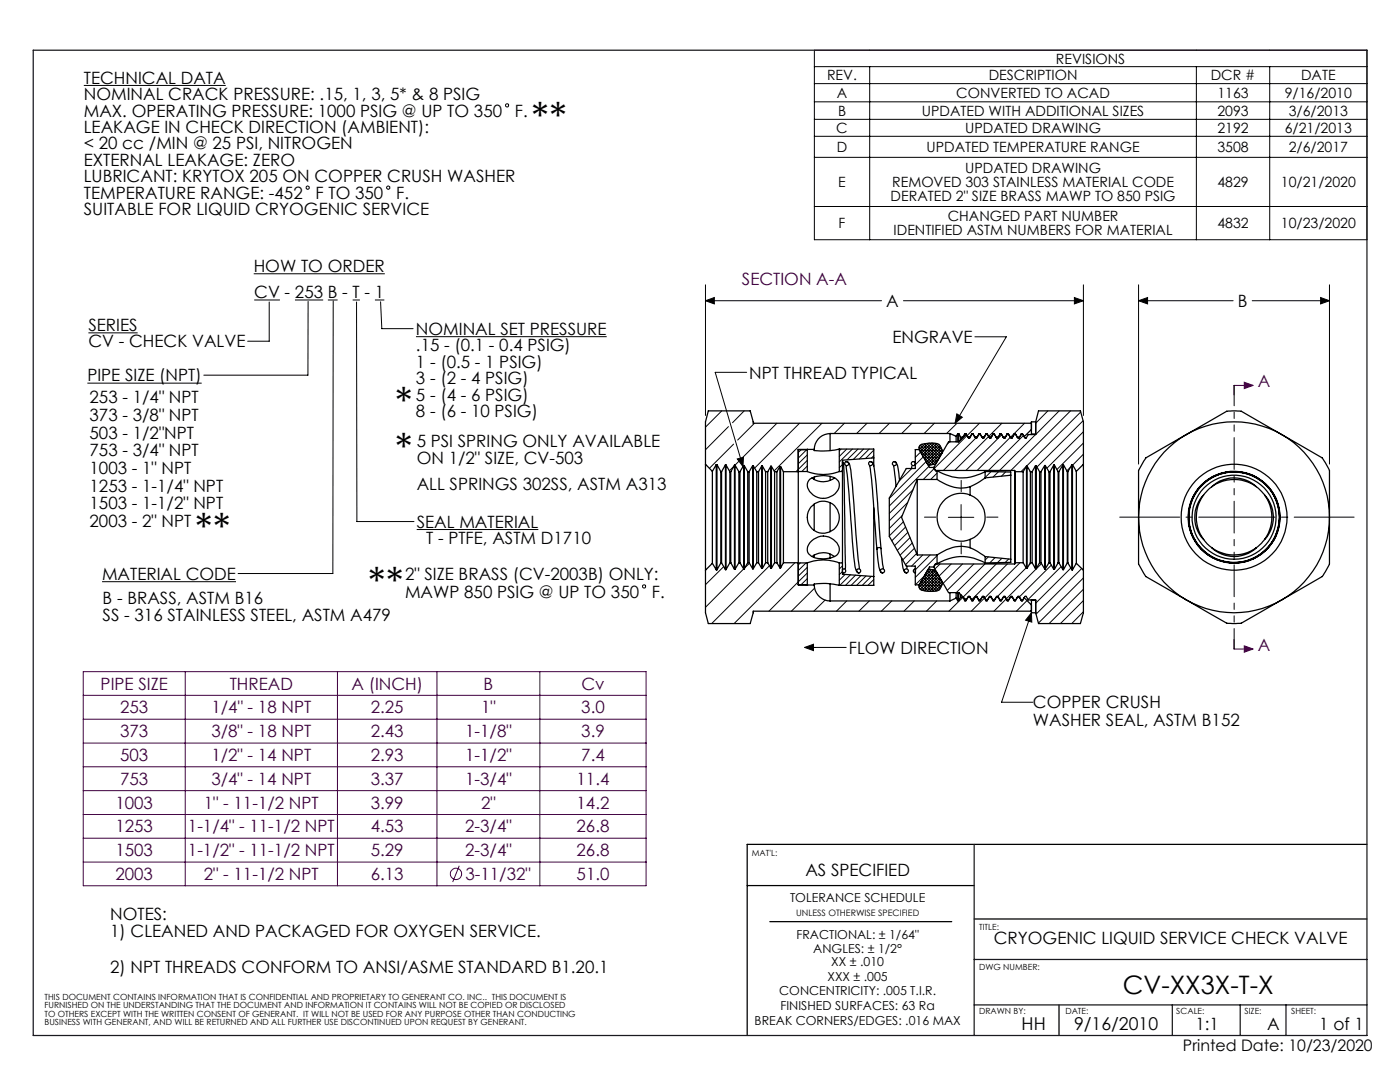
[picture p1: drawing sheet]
<svg xmlns="http://www.w3.org/2000/svg" width="279mm" height="216mm" viewBox="0 0 279 216" stroke-linecap="round" stroke-linejoin="round" font-family="sans-serif">
<g fill="none" stroke="#000" stroke-width=".2">
<path d="M16.7 17.1h28.4M162.5 10h110.3v37.8h-110.3zM162.5 13.3h110.3M162.5 16.7h110.3M173.6 13.3v34.5M238.8 13.3v34.5M253.4 13.3v34.5M162.5 20.3h110.3M162.5 23.8h110.3M162.5 27.2h110.3M162.5 31.4h110.3M50.6 54.6h26.2"/>
<path d="M50.7 59.9h5.2M58.9 59.9h5.6M65.4 59.9h2M70.4 59.9h1.4M74.8 59.9h1.9M140.8 56.8v26.1M162.5 41.2h110.3M214.4 59.4l1.8 .6-1.8 .6zM216.2 56.8v26.1M227.2 56.8v35.8M263.6 59.4l1.7 .6-1.7 .6zM265.3 56.8v35.8"/>
<path d="M17.4 76.5h22.8M17.6 66.4h9.9M53.7 60.3v7.8h-4.3M61.5 60.1v14.8h-20.8M66.5 60l-.1 54.4h-18.9M71.2 60.3v43.8h11.4M76 60.2l.2 5.4h6.2M83 67.2h38.1M140.8 60l1.8-.6v1.2zM140.8 60h35.1M149 74.3h-6.3l5.6 18.8M180.3 60h35.9"/>
<path d="M194.6 67.2h6.2l-10.2 17.3M227.2 60l1.8-.6v1.2zM227.2 60h18.9M249.9 60h15.4M147.1 91.6l1.3-.4-.1 1.9zM191 82.6l1.1 .7-1.5 1.2zM20.4 116.1h26.7M83.2 105.7h24.2M189.3 103.2h5M191.8 100.7v5.1M160.6 129.2l1.7-.6v1.2zM160.6 129.2h8.3"/>
<path d="M205.8 122.3l.1 1.8-1.2-.3zM205.8 122.3l-5.9 17.8h6.2"/>
<circle cx="61.4" cy="37.4" r=".32"/>
<circle cx="77.5" cy="37.4" r=".32"/>
<circle cx="101.2" cy="21" r=".32"/>
<circle cx="128.6" cy="117" r=".32"/>
</g>
<g fill="none" stroke="#400040" stroke-width=".2">
<path d="M248.3 76.3l1.8 .6-1.8 .6zM250.1 76.9h-3.8v1.9M16.6 134h112.3v42.7h-112.3zM16.6 138.7h112.3M37 134v42.7M67.3 134v42.7M87.2 134v42.7M107.7 134v42.7M246.3 127.6v1.9h3.8M248.3 128.9l1.8 .6-1.8 .6zM16.6 143.5h112.3M16.6 148.3h112.3"/>
<path d="M16.6 153h112.3M16.6 157.8h112.3M16.6 162.5h112.3M16.6 167.3h112.3M16.6 172h112.3M91.7 172.8l-1.4 3.2"/>
<circle cx="91" cy="174.4" r="1.14"/>
</g>
<path d="M191.8 98.1v-2.2M186.7 103.2h-2.2M191.8 108.3v2.2M196.9 103.2h2.3" fill="none" stroke="#000" stroke-width=".2" stroke-dasharray="15.2 1.3 1.3 1.3"/>
<path d="M223.5 103.2h46.7" fill="none" stroke="#000" stroke-width=".2" stroke-dasharray="15.2 1.3 1.3 1.3" stroke-dashoffset="3.3"/>
<path d="M246.3 76.9v52.6" fill="none" stroke="#000" stroke-width=".2" stroke-dasharray="6.3 1.3 1.3 1.3 1.3 1.3" stroke-dashoffset="2.3"/>
<path d="M149.1 176.7h45.3M272.8 168.5h-123.7v38.1M153.6 183.9h36.3M194.4 183.4h78.4M211.3 200.5v6.1" fill="none" stroke="#000" stroke-width=".25"/>
<path d="M6.6 10h266.2v196.6h-266.2zM194.4 168.5v38.1M194.4 191.5h78.4M194.4 200.5h78.4M234 200.5v6.1M247.5 200.5v6.1M256.6 200.5v6.1" fill="none" stroke="#191924" stroke-width=".25"/>
<path d="M147.1 91.6l1.3-.4-.1 1.9zM191 82.6l1.1 .7-1.5 1.2zM160.6 129.2l1.7-.6v1.2zM205.8 122.3l.1 1.8-1.2-.3z" fill="#000"/>
<path d="M248.3 76.3l1.8 .6-1.8 .6zM248.3 128.9l1.8 .6-1.8 .6z" fill="#400040"/>
<path d="M227.2 60l1.8-.6v1.2zM263.6 59.4l1.7 .6-1.7 .6zM140.8 60l1.8-.6v1.2zM214.4 59.4l1.8 .6-1.8 .6z" fill="#000"/>
<g fill="none" stroke="#000" stroke-width=".25">
<path d="M140.8 92.6v21.2M140.8 92.6l1.4 1.5M142.2 94.1v18.3M142.9 92.7v21M142.9 92.7h.2M142.9 92.7l-.7 1.4M143.1 92.7v21M143.1 92.7l.8 1.4M143.9 94.1v18.2M143.9 94.1h.1M144 94.1v18.2M144.8 92.7v21"/>
<path d="M144.8 92.7l-.8 1.4M144.8 92.7l.1 .1M144.9 92.8v20.9M144.9 92.8l.8 1.3M145.7 94.1v18.2M145.7 94.1h.1M145.8 94.1v18.2M146.6 92.8v20.8M146.6 92.8h.1M146.6 92.8l-.8 1.3M146.7 92.8v20.8M146.7 92.8l.8 1.3"/>
<path d="M147.5 94.1v18.2M147.5 94.1h.2M147.7 94.1v18.2M148.4 92.9v20.6M148.4 92.9h.1M148.4 92.9l-.7 1.2M148.5 92.9v20.6M148.5 92.9l.7 1.2M149.2 94.1v18.2M149.2 94.1h.3M149.5 94.1v18.2M150.2 92.9v20.6"/>
<path d="M150.2 92.9h.1M150.2 92.9l-.7 1.2M150.3 92.9v20.6M150.3 92.9l.7 1.2M151 94.1v18.2M151 94.1h.4M151.4 94.1v18.2M152 93v20.4M152 93h.2M152 93l-.6 1.1M152.2 93v20.4M152.2 93l.6 1.1"/>
<path d="M152.8 94.1v18.2M152.8 94.1h.4M153.2 94.1v18.2M153.8 93v20.4M153.8 93l-.6 1.1M153.8 93l.2 .1M154 93.1v20.3M154 93.1l.6 1M154.6 94.1v18.2M154.6 94.1h.4M155 94.1v18.2M155.6 93.1v20.2"/>
<path d="M155.6 93.1h.2M155.6 93.1l-.6 1M155.8 93.1v20.2M155.8 93.1l.6 1M156.4 94.1v18.2M159.3 89.7h1.8v4.4M161.1 94.1a8.8 8.8 0 0 0 6.4 0M161.1 94.1h-4.7M161.6 95.6a5.6 5.6 0 0 1 5.1-.2 1.89 1.89 0 0 1 0 3.1 3.3 3.3 0 0 1-5.6-1.6 1.58 1.58 0 0 1 .5-1.3zM162.1 95.4a3.6 3.6 0 0 0 4.4 0M162.5 89.7h-3.2v27h3.2M162.5 95.2v.5"/>
<path d="M165.7 86.5a3.2 3.2 0 0 0-3.2 3.2M165.7 86.5v3.4M165.7 95v.8M165.7 86.5h23.9M167.5 89.6l-1.3 .3a11 11 0 0 1-3.7 0v-.2M167.5 89.6v4.5M167.5 94.1h.6M167.5 89.6h6.9v1.8M168.1 92.3l.1 .1a.51 .51 0 0 1 .2 .7l.3 20.4M168.1 92.1a.46 .46 0 0 1 0 .8M168.1 94.1v18.2M168.9 93.1l.5 5.4a159.9 159.9 0 0 0 1.4 15.1l.4 .6 .2 .1"/>
<path d="M168.9 92.1l.5 .4a10.5 10.5 0 0 1 .6 3.5l.8 10.5 .7 6.8M173.6 93l.5 4.8 .9 11.7M173.7 92.1l.5 .3a26.7 26.7 0 0 1 .8 6.7l.8 10.4M174.4 91.4v1.6M174.4 91.4l-6.3 .4v2.3M178.4 93.1l.4 3.9M178.4 92.1a1.39 1.39 0 0 1 .8 1.5l.3 2.2M182 93l-.1 .5M183.1 95.7v15M183.1 95.7h3.9M183.1 95.7l-3.2 7.5 3.2 7.5M183.4 89.3v.4"/>
<path d="M183.6 88.9a5.4 5.4 0 0 1 3.8-.2 1.76 1.76 0 0 1 .3 2.1l-.3 .6a1.65 1.65 0 0 1-2.2 1.3l-1.6-2.9-.2-.5zM186.3 93.3l.4 .6h.3M186.3 93.3h-.8l-2.1-3.6h-.7v3.8h-1.8l-3.4 5.9v7.6l3.4 6h1.8v3.7h.7M186.4 93.3l.3 .6h15.8M187 95.7h.1a7.9 7.9 0 0 0 6.5 1.4M187 93.9a9.2 9.2 0 0 0 9.6 .2M187 93.9v1.8M188.1 90v.3M189.6 86.5v1.7M189.6 86.5l1.2 .6M190.8 87.1v1.1M191.1 86.5v1.7"/>
<path d="M191.1 86.5h.2M191.1 86.5l-.3 .6M191.3 86.5v1.7M191.3 88.2h-2l-2.9 5.1M191.3 86.5l.4 .7M191.7 87.2v.6M191.7 87.2h.5M192.2 87.2v.2M192.5 86.5v.5M192.5 86.5h.3M192.5 86.5l-.3 .7M192.8 86.5v.2"/>
<path d="M192.8 86.5l.3 .7M193.1 87.2h.1M193.1 87.2h.5M193.6 87.2v.1M193.6 97.1v1.7M193.6 98.8a4.8 4.8 0 0 0-6.6 4.4 4.8 4.8 0 0 0 6.6 4.4M193.6 98.8a4.8 4.8 0 0 1 3 4.4 4.8 4.8 0 0 1-3 4.4M194 86.5v.2M194 86.5h.2M194 86.5l-.4 .7M194.2 86.5v.1M194.2 86.5l.4 .7"/>
<path d="M194.2 86.6h-.2l-.5 .8h-.2l-.5-.7-1.5 1.5M194.2 86.6l.5 .8h.2l.5-.8M194.6 87.2h.1M194.6 87.2h.4M195 87.2v.1M195.4 86.5v.2M195.4 86.5h.2M195.4 86.5l-.4 .7M195.4 86.6h.2l.5 .8h.2l.5-.8h.2l.5 .8h.2l.5-.8h.2M195.6 86.5v.1M195.6 86.5l.4 .7M196 87.2h.1"/>
<path d="M196 87.2h.4M196.4 87.2v.1M196.6 95.4l-1.6 1-1.4 .7M196.6 94.1v1.3M196.6 94.1l5.1 .1v.6M196.8 86.5v.2M196.8 86.5h.2M196.8 86.5l-.4 .7M197 86.5v.1M197 86.5l.4 .7M197.4 87.2h.1M197.4 87.2h.4"/>
<path d="M197.8 87.2v.1M198.2 86.5v.2M198.2 86.5h.2M198.2 86.5l-.4 .7M198.4 86.5v.1M198.4 86.5l.4 .7M198.4 86.6l.5 .8h.2l.5-.8M198.8 87.2h.1M198.8 87.2h.4M199.2 87.2v.1M199.6 86.5v.2M199.6 86.5h.2"/>
<path d="M199.6 86.5l-.4 .7M199.6 86.6h.2l.5 .8h.3l.4-.8h.3l.5 .8h.2l.5-.8h.2l.5 .8h.2l.5-.8h.2M199.8 86.5v.1M199.8 86.5l.4 .7M200.2 87.2h.1M200.2 87.2h.4M200.6 87.2v.1M201 86.5v.2M201 86.5h.2M201 86.5l-.4 .7M201.2 86.5v.1M201.2 86.5l.4 .7"/>
<path d="M201.6 87.2h.1M201.6 87.2h.4M201.7 94.8v16.8M201.7 94.8l-5.1 .6M202 87.2v.1M202.4 86.5v.2M202.4 86.5h.2M202.4 86.5l-.4 .7M202.5 93.9v18.6M202.5 93.9l.1 .2M202.6 94.1v18.2M202.6 94.1h1.6"/>
<path d="M202.6 86.5v.1M202.6 86.5l.4 .7M203 87.2h.1M203 87.2h.4M203.4 87.2v.1M203.8 86.5v.2M203.8 86.5h.2M203.8 86.5l-.4 .7M204 86.5v.1M204 86.5l.4 .6M204.2 94.1v18.2M204.4 87.1v.1"/>
<path d="M204.9 93v20.4M204.9 93h.1M204.9 93l-.7 1.1M205 93v20.4M205 93l.6 1.1M205.6 94.1v18.2M205.6 94.1h.4M205.8 86.6v.1M205.8 84.6l-.1-.1h-55.4l-.6-2.5h-8.3l-.6 2.2v8.4M205.8 86.6h.9M205.8 85.7l-1.4 1.4M206 94.1v18.2"/>
<path d="M206.7 92.9v20.6M206.7 92.9h.1M206.7 92.9l-.7 1.2M206.7 84.2h-.9v2.4M206.7 84.2v2.5h-1.5l-.4 .7h-.2l-.5-.8M206.7 84.2l.6-2.2h8.3l.6 2.2v8.4M206.8 92.9v20.6M206.8 92.9l.7 1.2M207.5 94.1v18.2M207.5 94.1h.3M207.8 94.1v18.2M208.5 92.9v20.6"/>
<path d="M208.5 92.9h.1M208.5 92.9l-.7 1.2M208.6 92.9v20.6M208.6 92.9l.7 1.2M209.3 94.1v18.2M209.3 94.1h.2M209.5 94.1v18.2M210.3 92.8v20.8M210.3 92.8h.1M210.3 92.8l-.8 1.3M210.4 92.8v20.8M210.4 92.8l.8 1.3"/>
<path d="M211.2 94.1v18.2M211.2 94.1h.1M211.3 94.1v18.2M212.1 92.8v20.9M212.1 92.8l-.8 1.3M212.2 92.7v21M212.2 92.7l.8 1.4M212.2 92.7l-.1 .1M213 94.1v18.2M213 94.1h.1M213.1 94.1v18.2M213.9 92.7v21"/>
<path d="M213.9 92.7h.1M213.9 92.7l-.8 1.4M214 92.7v21M214 92.7l.8 1.4M214.8 94.1v18.3M216.2 92.6v21.2M216.2 92.6l-1.4 1.5M236.7 86.7l-8 4.7-.4 .6-1.1 1.9v9.3M236.7 86.7a19.2 19.2 0 0 0-9.5 16.5M236.7 86.7a19.1 19.1 0 0 1 19.1 0M236.7 86.7l8.1-4.6 1.1-.1 1.8 .1 8.1 4.6M240.2 98.8a7.6 7.6 0 0 0 0 8.9"/>
<path d="M250.7 97.1a7.5 7.5 0 0 0-8.8 0M252.4 98.8l-.2-.3a7.5 7.5 0 0 0-8-2.8 6.8 6.8 0 0 0-2.6 1.6 7.8 7.8 0 0 0-3.1 6.7 9 9 0 0 0 7.1 7 6.6 6.6 0 0 0 5.1-1.7M252.4 98.8a6.6 6.6 0 0 1-.4 9.3l-1.3 1.2M252.4 98.8a7.6 7.6 0 0 1 0 8.9M255.8 86.7a19 19 0 0 1 9.5 16.5M255.8 86.7l8.1 4.7 .6 .9 .8 1.6v9.3M140.8 113.8v8.5l.6 2.1h8.3l.6-2.4h55.5v-.2M142.2 112.4l-1.4 1.4M142.2 112.4l.7 1.3M142.9 113.7h.2M143.9 112.3h.1M143.9 112.3l-.8 1.4"/>
<path d="M144 112.3l.8 1.4M144.8 113.7h.1M145.7 112.3h.1M145.7 112.3l-.8 1.4M145.8 112.3l.8 1.3M146.6 113.6h.1M147.5 112.3h.2M147.5 112.3l-.8 1.3M147.7 112.3l.7 1.2M148.4 113.5h.1M149.2 112.3h.3M149.2 112.3l-.7 1.2"/>
<path d="M149.5 112.3l.7 1.2M150.2 113.5h.1M151 112.3h.4M151 112.3l-.7 1.2M151.4 112.3l.6 1.1M152 113.4h.2M152.8 112.3h.4M152.8 112.3l-.6 1.1M153.2 112.3l.6 1.1M153.8 113.4h.2M154.6 112.3h.4M154.6 112.3l-.6 1.1"/>
<path d="M155 112.3l.6 1M155.6 113.3h.2M156.4 112.3h4.7M156.4 112.3l-.6 1M161.1 112.3h.1a8.9 8.9 0 0 1 6.3 0M161.1 112.3v4.4h-1.8M162 107.9a3.2 3.2 0 0 1 3.4-.8 3.2 3.2 0 0 1 2.1 2.8 1.86 1.86 0 0 1-1.7 1.4 4.7 4.7 0 0 1-4.4-.8 1.94 1.94 0 0 1 .6-2.6zM162.1 111.1a3.6 3.6 0 0 1 4.4 0M162.5 100.6v5.3M162.5 116.5v.2M162.5 116.7a3.2 3.2 0 0 0 3.2 3.2M162.5 110.7v.6"/>
<path d="M162.5 116.6a14 14 0 0 1 5 .2M165.7 100.3v5.8M165.7 110.6v.8M165.7 116.5v3.4M165.7 119.9h23.9M167.5 112.3v4.5M167.5 112.3h.6M168.1 113.6a.4 .4 0 0 1 .6 0 .4 .4 0 0 1 0 .6 .4 .4 0 0 1-.6 0M168.1 112.3v2.3l6.3 .4M174.4 101.3v13.7M174.4 115v1.8h-6.9M175 109.5a15.1 15.1 0 0 0 .7 4.6l.4 .2"/>
<path d="M175.8 109.5l.5 3.9M175.8 109.5a.46 .46 0 0 0-.8 0M179.9 111.3a5.1 5.1 0 0 0 .6 2.8l.5 .2M180.9 113l.1 .3M182.4 113.6l.3-.1v.8l-.4-.3zM183.1 110.7h3.9M183.4 116.7v.5M185.2 113.7a1.84 1.84 0 0 1 2.2 1.3l.2 .4a1.58 1.58 0 0 1 .2 1.8 1.58 1.58 0 0 1-1.6 .8l-1.4-.1a1.14 1.14 0 0 1-1.4-.7l.3-.9zM186.3 113.1h-.8l-2.1 3.6M186.4 113.2l2.9 5.1h2M187 110.7v1.8M187 112.5h-.3l-.4 .6"/>
<path d="M188.1 116.1v.3M189.6 118.3v1.6M190.8 118.3v1M190.8 119.3l-1.2 .6M190.8 119.3l.3 .6M191.1 118.3v1.6M191.1 119.9h.2M191.3 118.3v1.6M191.3 118.3l1.5 1.4 .5-.7h.2l.5 .8h.2M191.7 118.6v.6M191.7 119.2h.5M191.7 119.2l-.4 .7"/>
<path d="M192.2 119.1v.1M192.2 119.2l.3 .7M192.5 119.5v.4M192.5 119.9h.3M192.8 119.7v.2M193.1 119.2h.5M193.1 119.2h.1M193.1 119.2l-.3 .7M193.6 119.1v.1M193.6 119.2l.4 .7M193.6 107.6v1.7M193.6 109.3a7.6 7.6 0 0 0-6.6 1.4"/>
<path d="M193.6 109.3l1.5 .7 1.5 1.1M194 119.7v.2M194 119.9h.2M194.2 119.8v.1M194.2 119.8l.5-.8h.2l.5 .8h.2l.5-.8h.2l.5 .8h.2l.5-.8h.2l.5 .8h.2M194.6 119.2h.4M194.6 119.2h.1M194.6 119.2l-.4 .7M195 119.1v.1M195 119.2l.4 .7M195.4 119.7v.2M195.4 119.9h.2"/>
<path d="M195.6 119.8v.1M196 119.2h.4M196 119.2h.1M196 119.2l-.4 .7M196.4 119.1v.1M196.4 119.2l.4 .7M196.6 112.3a9.2 9.2 0 0 0-9.6 .2M196.6 111.1v1.2M196.6 111.1l5.1 .5M196.8 119.7v.2M196.8 119.9h.2M197 119.8v.1"/>
<path d="M197.4 119.2h.4M197.4 119.2h.1M197.4 119.2l-.4 .7M197.8 119.1v.1M197.8 119.2l.4 .7M198.2 119.7v.2M198.2 119.9h.2M198.4 119.8v.1M198.4 119.8l.5-.8h.2l.5 .8h.2l.5-.8h.3l.4 .8h.3l.5-.8h.2l.5 .8h.2l.5-.8h.2l.5 .8h.2M198.8 119.2h.1M198.8 119.2h.4M198.8 119.2l-.4 .7"/>
<path d="M199.2 119.1v.1M199.2 119.2l.4 .7M199.6 119.7v.2M199.6 119.9h.2M199.8 119.8v.1M200.2 119.2h.4M200.2 119.2h.1M200.2 119.2l-.4 .7M200.6 119.1v.1M200.6 119.2l.4 .7M201 119.7v.2M201 119.9h.2"/>
<path d="M201.2 119.8v.1M201.6 119.2h.4M201.6 119.2h.1M201.6 119.2l-.4 .7M201.7 111.6v.6l-5.1 .1M202 119.1v.1M202 119.2l.4 .7M202.4 119.7v.2M202.4 119.9h.2M202.5 112.5h-15.8l-.3 .7M202.6 112.3h1.6M202.6 112.3l-.1 .2"/>
<path d="M202.6 119.8v.1M203 119.2h.4M203 119.2h.1M203 119.2l-.4 .7M203.4 119.1v.1M203.4 119.2l.4 .7M203.8 119.7v.2M203.8 119.9h.2M204 119.8v.1M204.1 119.8l.5-.8h.2l.4 .7h1.5v2.6M204.2 112.3l.7 1.1M204.4 119.2v.1"/>
<path d="M204.4 119.3l-.4 .6M204.4 119.3l1.4 1.4M204.9 113.4h.1M205.6 112.3h.4M205.6 112.3l-.6 1.1M205.8 119.7v.1M205.8 119.8v2.5h.9M205.8 119.8h.9M206 112.3l.7 1.2M206.7 113.5h.1M207.5 112.3h.3M207.5 112.3l-.7 1.2"/>
<path d="M207.8 112.3l.7 1.2M208.5 113.5h.1M209.3 112.3h.2M209.3 112.3l-.7 1.2M209.5 112.3l.8 1.3M210.3 113.6h.1M211.2 112.3h.1M211.2 112.3l-.8 1.3M211.3 112.3l.8 1.4M212.1 113.7h.1M213 112.3h.1M213 112.3l-.8 1.4"/>
<path d="M213.1 112.3l.8 1.4M213.9 113.7h.1M214.8 112.4l-.8 1.3M214.8 112.4l1.4 1.4M216.2 113.8v8.5l-.6 2.1h-8.3l-.6-2.1M227.2 103.2a19.1 19.1 0 0 0 9.5 16.5M227.2 103.2v9.3l1.1 1.9 .4 .6 8 4.7M236.7 119.7a18.9 18.9 0 0 0 19.1 0M236.7 119.7l8.1 4.7h1.1h1.8l8.1-4.7M250.7 109.3a7.5 7.5 0 0 1-8.8 0M265.3 103.2a18.9 18.9 0 0 1-9.5 16.5M265.3 103.2v9.3l-.8 1.6-.6 .9-8.1 4.7"/>
<circle cx="169" cy="92.5" r=".39"/>
<circle cx="173.7" cy="92.5" r=".39"/>
<circle cx="178.5" cy="92.5" r=".41"/>
<circle cx="182.3" cy="92.5" r=".39"/>
<circle cx="164.3" cy="103.2" r="3.2"/>
<circle cx="171.4" cy="113.9" r=".41"/>
<circle cx="176.1" cy="113.9" r=".42"/>
<circle cx="180.9" cy="113.9" r=".42"/>
<circle cx="246.3" cy="103.2" r="9.1"/>
<circle cx="246.3" cy="103.2" r="9.2"/>
<circle cx="246.3" cy="103.2" r="10.6"/>
<circle cx="246.3" cy="103.2" r="9"/>
<circle cx="246.3" cy="103.2" r="8.4"/>
</g>
<g fill="none" stroke="#000" stroke-width=".2">
<path d="M144 82l-3.2 3.2M145.4 85.1l-4.6 4.6M146.4 88.6l-4.8 4.9M146.4 93.1l-.8 .8M147.4 92.1l-.7 .7M148.5 82l-2.3 2.3M150.6 84.5l-3.4 3.3M155 84.5l-6.8 6.8M159.6 84.5l-9 8.9M159.9 89.7l-.6 .6M161 89.7l-1.7 1.7M161.1 91.9l-2.2 2.2"/>
<path d="M161.1 90.8l-1.8 1.7M161.1 93l-1.1 1.1M164 84.5l-9.5 9.5M167.9 89.6l-.4 .4M168.1 92.7l-.6 .6M168.1 93.8l-.2 .3M168.5 84.5l-2 2M169 89.6l-1.5 1.5M170.1 89.6l-2.6 2.6M171.2 89.6l-2.1 2.2M172.3 89.6l-2 2.1M173 84.5l-2 2"/>
<path d="M173.5 89.6l-2 2M174.4 89.8l-1.7 1.7M174.4 90.9l-.5 .5M177.5 84.5l-2.1 2M182 93.5l-2.6 2.5M182 84.5l-2 2M182.2 97.7l-4.7 4.7M182.7 89.7h.1M183.6 89.9l2.8 2.8M183.7 88.8l3.3 3.3M183.7 90.2l-1 1.1M184 88.7l-.6 .4 3.3 3.4"/>
<path d="M184 88.7l3.2 3.1M184.3 91.2l-1.6 1.5M184.3 91.2l1.6 1.5M184.5 88.5l2.9 2.9M184.7 88.5l-1.2 1.2M184.8 92.1l-7.3 7.3M185 92.4l.5 .5M185 88.5l2.6 2.6M185.3 88.4l-1.6 1.7M185.4 93.1l-7.9 7.9M185.5 88.4l2.3 2.3M185.9 88.4l-2 2.1"/>
<path d="M186.1 88.4l1.9 1.9M186.4 88.4l-2.3 2.4M186.5 84.5l-2.1 2M186.7 88.4l1.3 1.5M186.9 88.5l-2.6 2.6M187 94.4l-1.3 1.3M187.3 91.5l-1.2 1.2M187.4 88.7l-2.9 2.8M187.6 88.9l-2.9 3M187.8 89.3l-2.9 2.9M188 89.7l-2.9 2.9M188 90.2l-2.6 2.7"/>
<path d="M189.5 88.2l-.4 .4M190.9 84.6l-2 1.9M194.7 87.4l-6.4 6.5M195.5 84.5l-11.2 11.2M195.5 86.6l-.3 .4M197.8 94.1l-1.2 1.2M199.2 94.2l-1 1M199.9 86.7l-7.1 7.2M200 84.5l-9.5 9.4M200.7 94.2l-.9 .8M201.7 94.7l-.2 .2M204.3 86.9l-7 7"/>
<path d="M204.5 84.5l-9.5 9.4M204.8 93.1l-1 1M206.7 86.7l-7.2 7.2M209.1 82l-2.4 2.5M211.4 82l-4.7 4.7M213.6 82l-11.8 11.9M213.6 93.2l-.7 .7M215.7 82.2l-10.8 10.8M216.1 84l-9.2 9.2M216.2 86.1l-7.3 7.4M216.2 88.4l-5.3 5.3M216.2 90.6l-2.1 2.2"/>
<path d="M144.4 113.1l-3.6 3.6M148.4 113.5l-7.6 7.7M149.6 112.4l-1 .9M153.6 112.9l-11.6 11.5M158.6 112.3l-12.1 12.1M159.7 112.3l-.4 .4M160.9 112.3l-1.6 1.5M161.1 114.3l-7.6 7.7M161.1 113.2l-1.8 1.8M161.1 115.5l-1.2 1.2M161.1 116.6l-.1 .1M162.6 117.4l-4.7 4.6"/>
<path d="M164.7 119.7l-2.3 2.3M167.6 112.3l-.1 .1M168.1 112.9l-.6 .6M168.1 114.1l-.6 .6M168.7 114.6l-1.2 1.2M169 119.9l-2.1 2.1M169.7 114.7l-2.1 2.1M170.7 114.8l-2 2M171.8 114.9l-1.9 1.9M172.8 114.9l-1.8 1.9M173.5 119.9l-2.1 2.1M173.9 115l-1.8 1.8"/>
<path d="M174.4 115.6l-1.2 1.2M174.4 116.7l-.1 .1M178 119.9l-2.1 2.1M180.1 102.8l-2.6 2.6M180.3 104.1l-2.8 2.8M180.7 105.2l-2.7 2.7M181.2 100.3l-3.7 3.6M181.2 106.2l-2.7 2.7M181.6 107.3l-2.5 2.5M182.1 108.3l-2.5 2.5M182.5 119.9l-2.1 2.1M182.5 109.4l-2.3 2.3"/>
<path d="M182.9 110.5l-2.2 2.2M183.5 116.8l1.2 1.1M183.7 116.3l1.6 1.7M183.9 116l2 2M184.1 115.6l2.3 2.4M184.2 110.7l-2.3 2.3M184.3 115.3l2.6 2.6M184.5 114.9l-1.8 1.8M184.5 114.9l2.9 2.9M184.7 114.5l2.9 3M184.9 114.2l2.9 2.9M185.1 113.8l2.9 2.9"/>
<path d="M185.4 113.6l2.6 2.6M185.5 113.6l-.5 .4M185.6 110.7l-2.9 3M185.9 113.7l-1.6 1.6M186.1 113.7l1.2 1.3M186.4 113.7l-2.8 2.8M186.5 112.9l-.3 .2M186.7 113.9l-3.3 3.3 .6 .6M186.9 119.9l-2 2.1M187 114.3l-3.3 3.3M187 110.9l-4.3 4.3M187 112.4l-.1 .1"/>
<path d="M187.2 114.6l-3.2 3.2M187.6 115.4l-2.6 2.6M187.6 112.5l-1 1M187.8 115.7l-2.3 2.3M188 116.1l-1.9 1.9M188 116.6l-1.3 1.4M189.8 112.5l-5.3 5.4M192.1 112.5l-3.9 3.9M192.2 119.2l-2.8 2.8M194.3 112.5l-5.2 5.3M196.5 119.3l-2.6 2.7M196.6 112.5l-5.7 5.8"/>
<path d="M197.2 111.1l-.6 .7M198.6 111.3l-1 1M198.6 119.4l-.3 .4M198.8 112.5l-6.6 6.6M200 111.4l-.9 .9M201 112.5l-7.1 7.2M201.3 111.5l-.7 .8M203.6 112.3l-7.1 7M204.8 113.3l-5.7 5.7M205 119.8l-2.2 2.2M205.8 112.3l-.4 .4M207.9 112.5l-9.5 9.5"/>
<path d="M209.8 112.7l-6.4 6.4M211.8 113.1l-6.6 6.5M213.7 113.3l-7 7.1M215.9 113.5l-9.1 9.1M216.2 115.3l-8.9 9M216.2 117.6l-6.8 6.8M216.2 119.8l-4.6 4.6M216.2 122.1l-2.3 2.3"/>
</g>
<g font-size="8.5">
<text x="106" y="26.6">**</text>
<text x="78.8" y="83.3">*</text>
<text x="78.8" y="92.7">*</text>
<text x="38.9" y="108.6">**</text>
<text x="73.4" y="119.3">**</text>
</g>
<text font-size="5.1" x="224.1" y="198.4">CV-XX3X-T-X</text>
<g font-size="3.5">
<text x="203.9" y="205.5">HH</text>
<text x="214.4" y="205.5">9/16/2010</text>
</g>
<g font-size="3.4">
<text x="16.7" y="16.7">TECHNICAL DATA</text>
<text x="16.7" y="20">NOMINAL CRACK PRESSURE: .15, 1, 3, 5* &amp; 8 PSIG</text>
<text x="16.7" y="23.3">MAX. OPERATING PRESSURE: 1000 PSIG @ UP TO 350</text>
<text x="102.8" y="23.3">F.</text>
<text x="16.7" y="26.5">LEAKAGE IN CHECK DIRECTION (AMBIENT):</text>
<text x="16.7" y="29.8">&lt; 20 cc /MIN @ 25 PSI, NITROGEN</text>
<text x="16.7" y="33.1">EXTERNAL LEAKAGE: ZERO</text>
<text x="16.7" y="36.4">LUBRICANT: KRYTOX 205 ON COPPER CRUSH WASHER</text>
<text x="16.7" y="39.7">TEMPERATURE RANGE: -452</text>
<text x="63" y="39.7">F TO 350</text>
<text x="79.1" y="39.7">F.</text>
<text x="16.7" y="43">SUITABLE FOR LIQUID CRYOGENIC SERVICE</text>
<text x="50.6" y="54.3">HOW TO ORDER</text>
<text x="50.7" y="59.5">CV - 253 B - T - 1</text>
<text x="176.9" y="61.3">A</text>
<text x="247.1" y="61.3">B</text>
<text x="17.6" y="66.1">SERIES</text>
<text x="17.6" y="69.3">CV - CHECK VALVE</text>
<text x="83" y="70.1">.15 - (0.1 - 0.4 PSIG)</text>
<text x="83" y="66.8">NOMINAL SET PRESSURE</text>
<text x="178.1" y="68.5">ENGRAVE</text>
<text x="17.4" y="76.1">PIPE SIZE (NPT)</text>
<text x="83" y="73.4">1 - (0.5 - 1 PSIG)</text>
<text x="83" y="76.7">3 - (2 - 4 PSIG)</text>
<text x="149.5" y="75.5">NPT THREAD TYPICAL</text>
<text x="17.9" y="80.4">253 - 1/4&quot; NPT</text>
<text x="17.9" y="84">373 - 3/8&quot; NPT</text>
<text x="83" y="80">5 - (4 - 6 PSIG)</text>
<text x="83" y="83.2">8 - (6 - 10 PSIG)</text>
<text x="17.9" y="87.5">503 - 1/2&quot;NPT</text>
<text x="83.2" y="89.1">5 PSI SPRING ONLY AVAILABLE</text>
<text x="17.9" y="91">753 - 3/4&quot; NPT</text>
<text x="17.9" y="94.6">1003 - 1&quot; NPT</text>
<text x="83.2" y="92.6">ON 1/2&quot; SIZE, CV-503</text>
<text x="17.9" y="98.1">1253 - 1-1/4&quot; NPT</text>
<text x="17.9" y="101.7">1503 - 1-1/2&quot; NPT</text>
<text x="83.2" y="97.9">ALL SPRINGS 302SS, ASTM A313</text>
<text x="17.9" y="105.2">2003 - 2&quot; NPT</text>
<text x="83.2" y="105.3">SEAL MATERIAL</text>
<text x="85" y="108.6">T - PTFE, ASTM D1710</text>
<text x="20.4" y="115.7">MATERIAL CODE</text>
<text x="80.8" y="115.7">2&quot; SIZE BRASS (CV-2003B) ONLY:</text>
<text x="80.8" y="119.2">MAWP 850 PSIG @ UP TO 350</text>
<text x="130.1" y="119.2">F.</text>
<text x="20.5" y="120.4">B - BRASS, ASTM B16</text>
<text x="20.5" y="124">SS - 316 STAINLESS STEEL, ASTM A479</text>
<text x="169.4" y="130.4">FLOW DIRECTION</text>
<text x="206.2" y="141.3">COPPER CRUSH</text>
<text x="206.2" y="144.8">WASHER SEAL, ASTM B152</text>
<text x="160.7" y="174.8">AS SPECIFIED</text>
<text x="22" y="183.5">NOTES:</text>
<text x="22" y="187">1) CLEANED AND PACKAGED FOR OXYGEN SERVICE.</text>
<text x="198.3" y="188.5">CRYOGENIC LIQUID SERVICE CHECK VALVE</text>
<text x="22" y="194.1">2) NPT THREADS CONFORM TO ANSI/ASME STANDARD B1.20.1</text>
<text x="238.6" y="205.5">1:1</text>
<text x="252.9" y="205.5">A</text>
<text x="263.3" y="205.5">1 of 1</text>
</g>
<g font-size="3.4" fill="#400040">
<text x="148.1" y="56.8">SECTION A-A</text>
<text x="251" y="77.3">A</text>
<text x="251" y="129.9">A</text>
<text x="20.1" y="137.6">PIPE SIZE</text>
<text x="45.8" y="137.6">THREAD</text>
<text x="70.2" y="137.6">A (INCH)</text>
<text x="96.5" y="137.6">B</text>
<text x="116" y="137.6">Cv</text>
<text x="24" y="142.3">253</text>
<text x="42.2" y="142.3">1/4&quot; - 18 NPT</text>
<text x="74" y="142.3">2.25</text>
<text x="96" y="142.3">1&quot;</text>
<text x="116" y="142.3">3.0</text>
<text x="24" y="147.1">373</text>
<text x="42.2" y="147.1">3/8&quot; - 18 NPT</text>
<text x="74" y="147.1">2.43</text>
<text x="92.8" y="147.1">1-1/8&quot;</text>
<text x="116" y="147.1">3.9</text>
<text x="24" y="151.8">503</text>
<text x="42.2" y="151.8">1/2&quot; - 14 NPT</text>
<text x="74" y="151.8">2.93</text>
<text x="92.8" y="151.8">1-1/2&quot;</text>
<text x="116" y="151.8">7.4</text>
<text x="23" y="161.3">1003</text>
<text x="24" y="156.6">753</text>
<text x="40.7" y="161.3">1&quot; - 11-1/2 NPT</text>
<text x="42.2" y="156.6">3/4&quot; - 14 NPT</text>
<text x="74" y="156.6">3.37</text>
<text x="74" y="161.3">3.99</text>
<text x="92.8" y="156.6">1-3/4&quot;</text>
<text x="96" y="161.3">2&quot;</text>
<text x="115.1" y="156.6">11.4</text>
<text x="115.1" y="161.3">14.2</text>
<text x="23" y="166.1">1253</text>
<text x="37.5" y="166.1">1-1/4&quot; - 11-1/2 NPT</text>
<text x="74" y="166.1">4.53</text>
<text x="92.8" y="166.1">2-3/4&quot;</text>
<text x="115.1" y="166.1">26.8</text>
<text x="23" y="170.8">1503</text>
<text x="37.5" y="170.8">1-1/2&quot; - 11-1/2 NPT</text>
<text x="74" y="170.8">5.29</text>
<text x="92.8" y="170.8">2-3/4&quot;</text>
<text x="115.1" y="170.8">26.8</text>
<text x="23" y="175.6">2003</text>
<text x="40.7" y="175.6">2&quot; - 11-1/2 NPT</text>
<text x="74" y="175.6">6.13</text>
<text x="92.9" y="175.6">3-11/32&quot;</text>
<text x="115.1" y="175.6">51.0</text>
</g>
<text font-size="3.2" x="236.1" y="209.7">Printed Date: 10/23/2020</text>
<g font-size="2.8">
<text x="165.1" y="16">REV.</text>
<text x="197.3" y="16">DESCRIPTION</text>
<text x="210.7" y="12.7">REVISIONS</text>
<text x="241.6" y="16">DCR #</text>
<text x="259.7" y="16">DATE</text>
<text x="167" y="19.6">A</text>
<text x="167.2" y="23.1">B</text>
<text x="184" y="23.1">UPDATED WITH ADDITIONAL SIZES</text>
<text x="190.9" y="19.6">CONVERTED TO ACAD</text>
<text x="243" y="19.6">1163</text>
<text x="243" y="23.1">2093</text>
<text x="256.4" y="19.6">9/16/2010</text>
<text x="257.2" y="23.1">3/6/2013</text>
<text x="166.9" y="26.6">C</text>
<text x="192.6" y="26.6">UPDATED DRAWING</text>
<text x="243" y="26.6">2192</text>
<text x="256.4" y="26.6">6/21/2013</text>
<text x="167" y="30.4">D</text>
<text x="184.9" y="30.4">UPDATED TEMPERATURE RANGE</text>
<text x="192.6" y="34.5">UPDATED DRAWING</text>
<text x="243" y="30.4">3508</text>
<text x="257.2" y="30.4">2/6/2017</text>
<text x="167.3" y="37.3">E</text>
<text x="177.7" y="40.2">DERATED 2&quot; SIZE BRASS MAWP TO 850 PSIG</text>
<text x="178.1" y="37.3">REMOVED 303 STAINLESS MATERIAL CODE</text>
<text x="243" y="37.3">4829</text>
<text x="255.6" y="37.3">10/21/2020</text>
<text x="167.4" y="45.6">F</text>
<text x="178.3" y="47">IDENTIFIED ASTM NUMBERS FOR MATERIAL</text>
<text x="189.1" y="44.2">CHANGED PART NUMBER</text>
<text x="243" y="45.6">4832</text>
<text x="255.6" y="45.6">10/23/2020</text>
</g>
<g font-size="2.5">
<text x="157.7" y="180.1">TOLERANCE SCHEDULE</text>
<text x="159" y="187.4">FRACTIONAL: ± 1/64&quot;</text>
<text x="162.3" y="190.2">ANGLES: ± 1/2°</text>
<text x="165.2" y="195.7">XXX ± .005</text>
<text x="165.9" y="192.8">XX ± .010</text>
<text x="155.5" y="198.6">CONCENTRICITY: .005 T.I.R.</text>
<text x="155.8" y="201.6">FINISHED SURFACES: 63 Ra</text>
<text x="150.6" y="204.5">BREAK CORNERS/EDGES: .016 MAX</text>
</g>
<text font-size="1.8" x="158.9" y="182.8">UNLESS OTHERWISE SPECIFIED</text>
<g font-size="1.7">
<text x="150" y="170.8">MAT'L:</text>
<text x="195.4" y="185.6">TITLE:</text>
<text x="195.4" y="193.5">DWG NUMBER:</text>
<text x="8.9" y="199.6">THIS DOCUMENT CONTAINS INFORMATION THAT IS CONFIDENTIAL AND PROPRIETARY TO GENERANT CO. INC.. THIS DOCUMENT IS</text>
<text x="8.9" y="201.2">FURNISHED ON THE UNDERSTANDING THAT THE DOCUMENT AND INFORMATION IT CONTAINS WILL NOT BE COPIED OR DISCLOSED</text>
<text x="8.9" y="202.9">TO OTHERS EXCEPT WITH THE WRITTEN CONSENT OF GENERANT. IT WILL NOT BE USED FOR ANY PURPOSE OTHER THAN CONDUCTING</text>
<text x="195.4" y="202.3">DRAWN BY:</text>
<text x="212.6" y="202.3">DATE:</text>
<text x="234.8" y="202.3">SCALE:</text>
<text x="248.4" y="202.3">SIZE:</text>
<text x="257.7" y="202.3">SHEET:</text>
<text x="8.9" y="204.5">BUSINESS WITH GENERANT, AND WILL BE RETURNED AND ALL FURTHER USE DISCONTINUED UPON REQUEST BY GENERANT.</text>
</g>
</svg>
